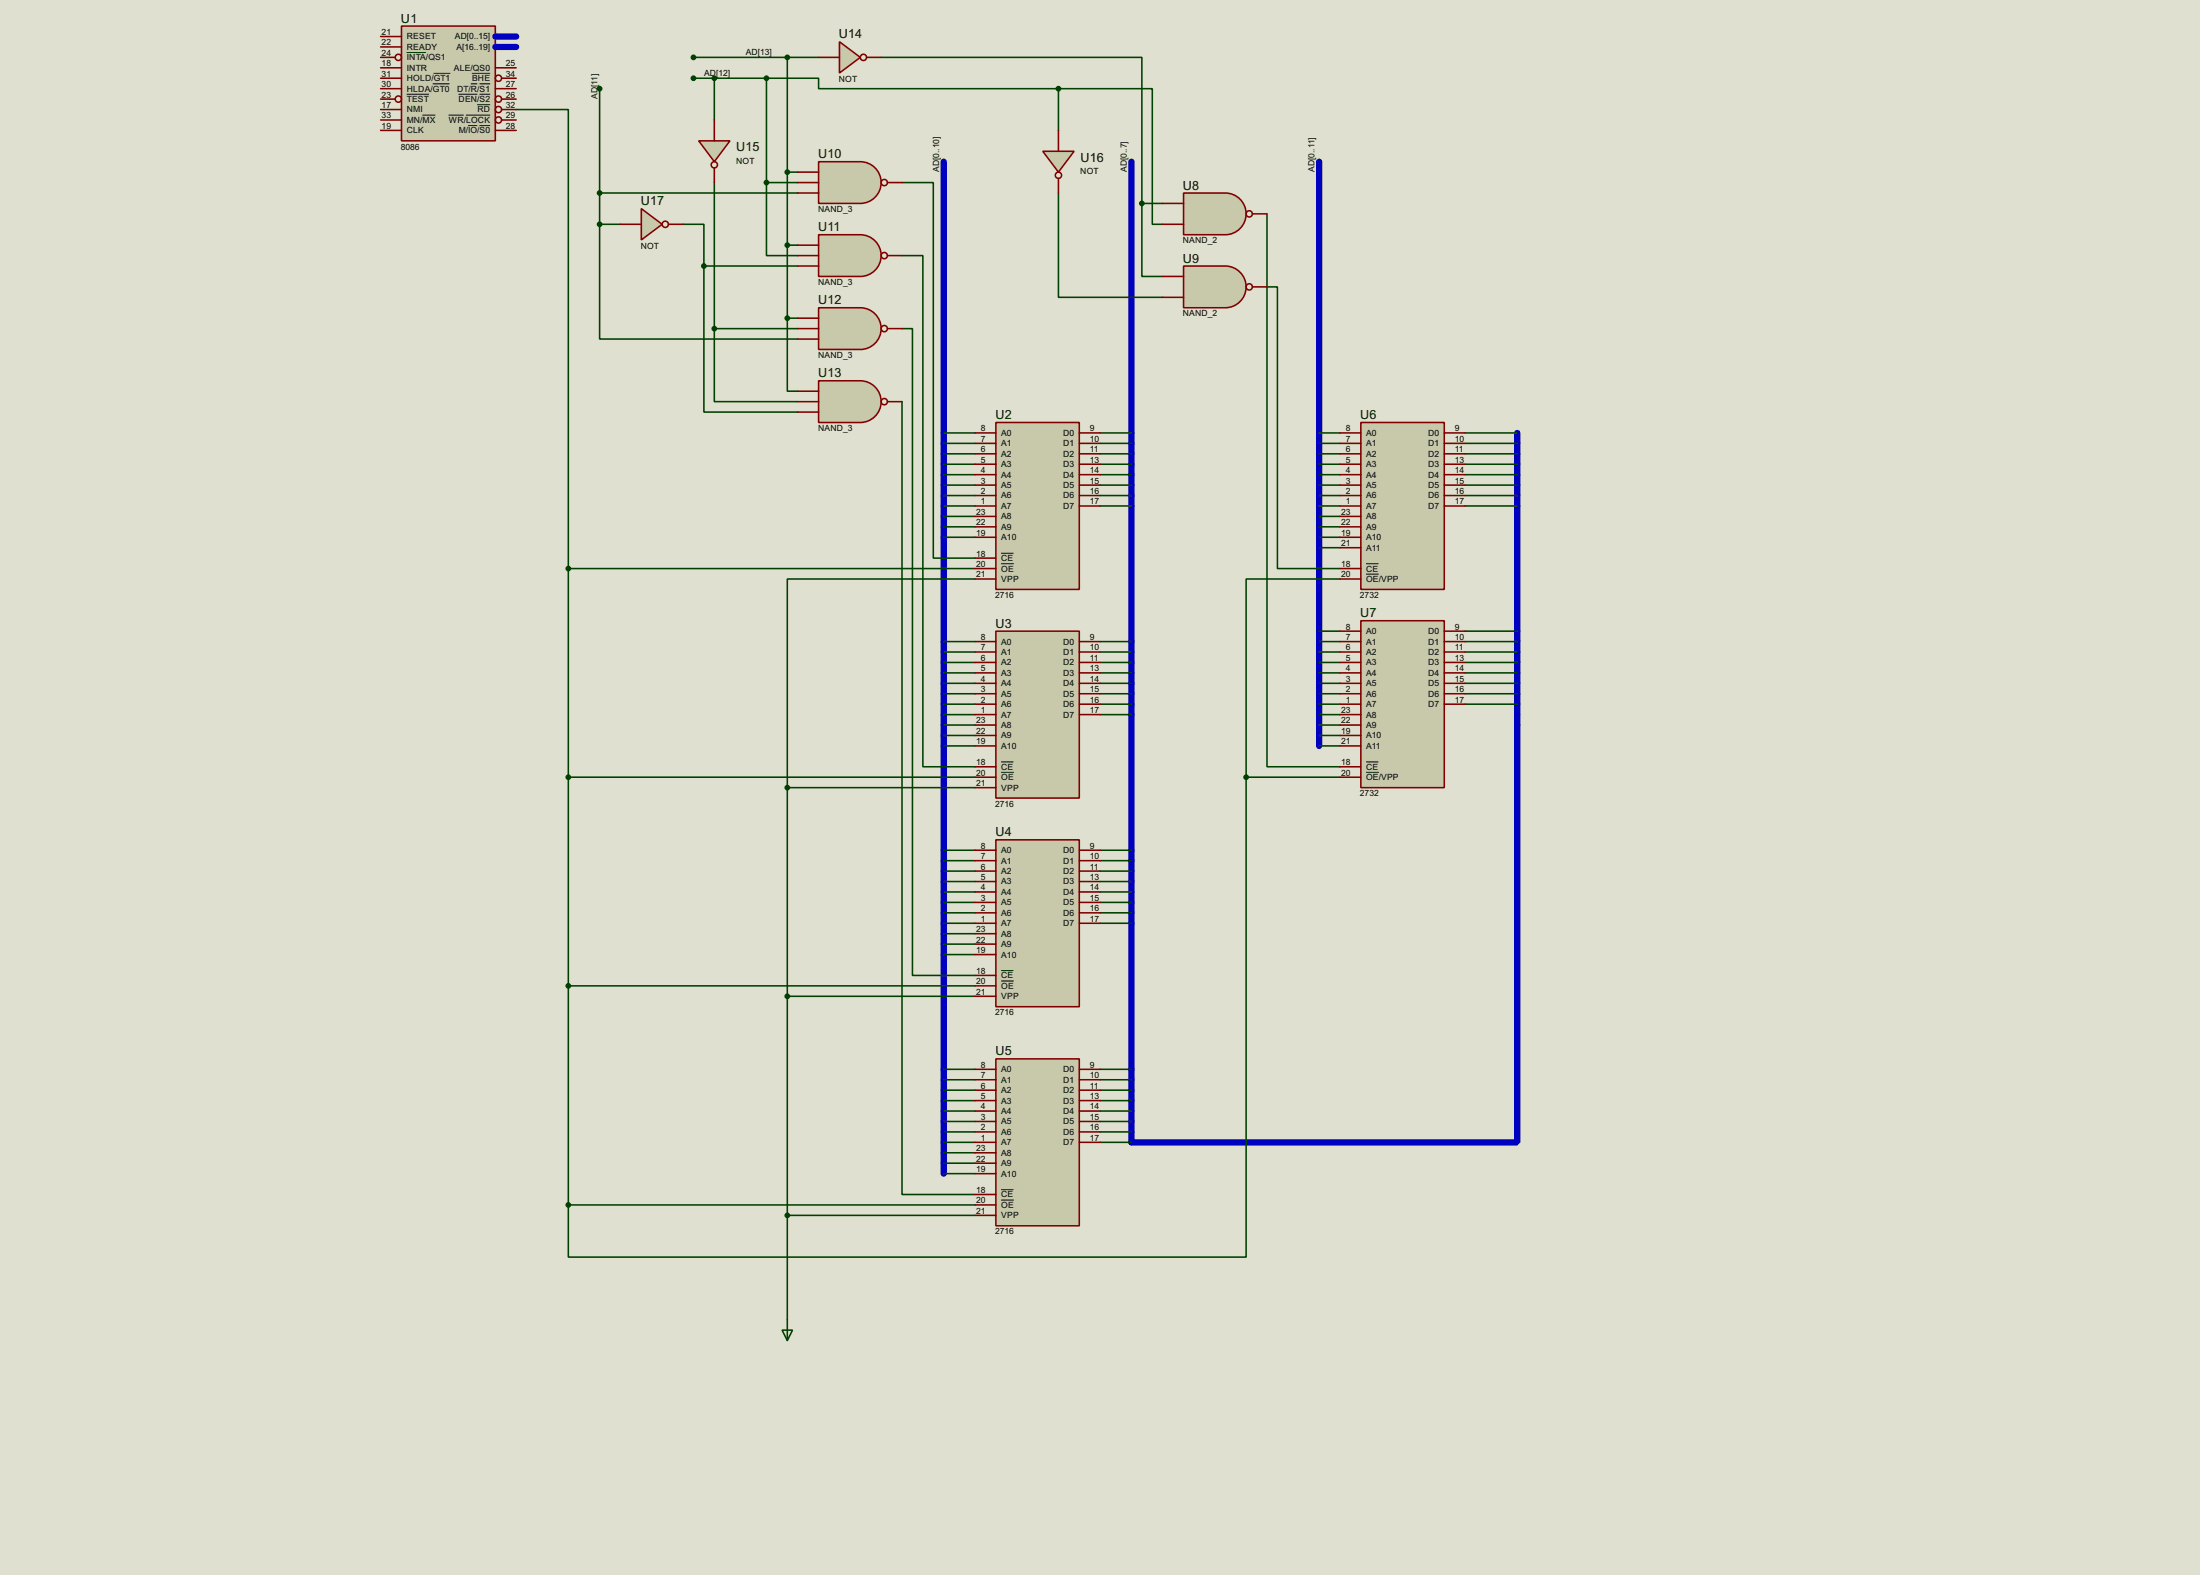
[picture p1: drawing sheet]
<svg xmlns="http://www.w3.org/2000/svg" width="536mm" height="383mm" viewBox="0 0 536 383" stroke-linecap="round" stroke-linejoin="round" font-family="sans-serif">
<path d="M0 0h535.9v383.5h-535.9z" fill="#e0e0d0"/>
<path d="M229.9 39.4v246.3M275.6 39.4v238.7h94v-172.7M321.3 39.4v142.2" fill="none" stroke="#0000c0" stroke-width="1.5"/>
<g fill="none" stroke="#004000" stroke-width=".38">
<path d="M168.9 14h30.5M168.9 19h17.8M174 19v10.2M186.7 19h12.7v2.6h58.4M186.7 19v25.4M191.8 14v63.5M214.6 14h63.5v35.5M125.7 26.7h12.7v111.7M146 21.6v33M257.8 21.6h22.9v33h2.5M257.8 21.6v10.1M146 54.6v27.9h48.3"/>
<path d="M146 47h48.3M146 54.6h5.1M166.4 54.6h5v10.2M174 44.4v35.6M186.7 44.4v17.8h7.6M186.7 44.4h7.6M191.8 41.9h2.5M191.8 59.7h2.5M219.7 44.4h7.6v91.5h10.2M257.8 47v25.4h25.4M278.1 49.5v17.8h5.1M278.1 49.5h5.1"/>
<path d="M308.6 52.1v134.6h17.8M171.4 64.8v35.5h22.9M171.4 64.8h22.9M191.8 77.5v17.7h2.5M191.8 77.5h2.5M219.7 62.2h5.1v124.5h12.7M308.6 69.8h2.5v68.6h15.3M174 80v17.8h20.3M174 80h20.3M219.7 80h2.5v157.5h15.3M219.7 97.8v193h17.8M229.9 118.1h7.6"/>
<path d="M229.9 115.6h7.6M229.9 113h7.6M229.9 110.5h7.6M229.9 107.9h7.6M229.9 105.4h7.6M268 118.1h7.6M268 115.6h7.6M268 113h7.6M268 110.5h7.6M268 107.9h7.6M268 105.4h7.6M321.3 118.1h5.1"/>
<path d="M321.3 115.6h5.1M321.3 113h5.1M321.3 110.5h5.1M321.3 107.9h5.1M321.3 105.4h5.1M356.9 118.1h12.7M356.9 115.6h12.7M356.9 113h12.7M356.9 110.5h12.7M356.9 107.9h12.7M356.9 105.4h12.7M138.4 138.4h99.1"/>
<path d="M138.4 138.4v155M229.9 123.2h7.6M229.9 120.6h7.6M229.9 125.7h7.6M229.9 128.3h7.6M229.9 130.8h7.6M268 123.2h7.6M268 120.6h7.6M321.3 123.2h5.1M321.3 120.6h5.1M321.3 125.7h5.1M321.3 128.3h5.1"/>
<path d="M321.3 130.8h5.1M321.3 133.3h5.1M356.9 123.2h12.7M356.9 120.6h12.7M229.9 158.7h7.6M229.9 156.2h7.6M237.5 141h-45.7v50.8M268 158.7h7.6M268 156.2h7.6M321.3 158.7h5.1M321.3 156.2h5.1M321.3 153.7h5.1"/>
<path d="M326.4 141h-22.9v48.2M356.9 158.7h12.7M356.9 156.2h12.7M356.9 153.7h12.7M229.9 174h7.6M229.9 171.4h7.6M229.9 168.9h7.6M229.9 166.4h7.6M229.9 163.8h7.6M229.9 161.3h7.6M229.9 179.1h7.6M229.9 176.5h7.6"/>
<path d="M268 174h7.6M268 171.4h7.6M268 168.9h7.6M268 166.4h7.6M268 163.8h7.6M268 161.3h7.6M321.3 174h5.1M321.3 171.4h5.1M321.3 168.9h5.1M321.3 166.4h5.1M321.3 163.8h5.1M321.3 161.3h5.1"/>
<path d="M321.3 179.1h5.1M321.3 176.5h5.1M356.9 171.4h12.7M356.9 168.9h12.7M356.9 166.4h12.7M356.9 163.8h12.7M356.9 161.3h12.7M138.4 189.2h99.1M191.8 191.8v129.5M191.8 191.8h45.7M229.9 181.6h7.6M303.5 189.2v116.9h-165.1v-12.7"/>
<path d="M303.5 189.2h22.9M321.3 181.6h5.1M229.9 207h7.6M229.9 209.5h7.6M229.9 212.1h7.6M229.9 214.6h7.6M229.9 217.2h7.6M229.9 219.7h7.6M268 207h7.6M268 209.5h7.6M268 212.1h7.6M268 214.6h7.6"/>
<path d="M268 217.2h7.6M268 219.7h7.6M229.9 222.2h7.6M229.9 224.8h7.6M229.9 227.3h7.6M229.9 229.9h7.6M229.9 232.4h7.6M268 222.2h7.6M268 224.8h7.6M138.4 240h99.1M191.8 242.6h45.7M229.9 260.3h7.6"/>
<path d="M229.9 262.9h7.6M229.9 265.4h7.6M229.9 268h7.6M229.9 270.5h7.6M229.9 273h7.6M229.9 275.6h7.6M229.9 278.1h7.6M268 260.3h7.6M268 262.9h7.6M268 265.4h7.6M268 268h7.6M268 270.5h7.6"/>
<path d="M268 273h7.6M268 275.6h7.6M268 278.1h7.6M138.4 293.4h99.1M191.8 295.9h45.7M229.9 285.7h7.6M229.9 280.7h7.6M229.9 283.2h7.6"/>
</g>
<path d="M97.8 6.3h22.8v28h-22.8z" fill="#c8c8aa" stroke="#800000" stroke-width=".38"/>
<path d="M120.6 8.9h5.1M120.6 11.4h5.1" fill="none" stroke="#0000c0" stroke-width="1.5"/>
<g fill="none" stroke="#800000" stroke-width=".38">
<path d="M92.7 11.4h5.1M92.7 16.5h5.1M92.7 8.9h5.1M92.7 19h5.1M92.7 14h3.6M120.6 16.5h5.1M122.2 19h3.5M92.7 26.7h5.1M92.7 31.7h5.1M92.7 29.2h5.1M92.7 21.6h5.1M92.7 24.1h3.6"/>
<path d="M120.6 31.7h5.1M120.6 21.6h5.1M122.2 26.7h3.5M122.2 29.2h3.5M122.2 24.1h3.5"/>
<circle cx="97" cy="14" r=".76"/>
<circle cx="121.4" cy="19.1" r=".76"/>
<circle cx="97" cy="24.1" r=".76"/>
<circle cx="121.4" cy="24.1" r=".76"/>
<circle cx="121.4" cy="26.7" r=".76"/>
<circle cx="121.4" cy="29.2" r=".76"/>
</g>
<g fill="none" stroke="#000" stroke-width=".24">
<path d="M99.1 12.8h4.7M105.6 17.9h4.1M114.9 17.9h4.5M99.1 22.9h5.4M102.9 28h3.1M105.4 20.4h4.1M109.3 28h3.6M111.7 22.9h4.5M113.5 28h5.9M114 30.6h2.2M114.7 20.4h1.5M116.2 25.5h3.2"/>
<path d="M116.8 20.4h2.6M116.8 30.6h2.6M116.8 22.9h2.6"/>
</g>
<path d="M242.6 102.9h20.3v40.6h-20.3z" fill="#c8c8aa" stroke="#800000" stroke-width=".38"/>
<g fill="none" stroke="#800000" stroke-width=".38">
<path d="M237.5 105.4h5.1M237.5 107.9h5.1M237.5 110.5h5.1M237.5 113h5.1M237.5 115.6h5.1M237.5 118.1h5.1M262.9 105.4h5.1M262.9 107.9h5.1M262.9 110.5h5.1M262.9 113h5.1M262.9 115.6h5.1M262.9 118.1h5.1"/>
<path d="M237.5 120.6h5.1M237.5 123.2h5.1M237.5 125.7h5.1M237.5 128.3h5.1M237.5 130.8h5.1M237.5 135.9h5.1M237.5 138.4h5.1M262.9 120.6h5.1M262.9 123.2h5.1M237.5 141h5.1"/>
</g>
<path d="M243.8 134.7h3M243.8 137.2h3.1" fill="none" stroke="#000" stroke-width=".24"/>
<path d="M242.6 153.7h20.3v40.6h-20.3z" fill="#c8c8aa" stroke="#800000" stroke-width=".38"/>
<g fill="none" stroke="#800000" stroke-width=".38">
<path d="M237.5 156.2h5.1M237.5 158.7h5.1M262.9 156.2h5.1M262.9 158.7h5.1M237.5 161.3h5.1M237.5 163.8h5.1M237.5 166.4h5.1M237.5 168.9h5.1M237.5 171.4h5.1M237.5 174h5.1M237.5 176.5h5.1M237.5 179.1h5.1"/>
<path d="M262.9 161.3h5.1M262.9 163.8h5.1M262.9 166.4h5.1M262.9 168.9h5.1M262.9 171.4h5.1M262.9 174h5.1M237.5 181.6h5.1M237.5 186.7h5.1M237.5 189.2h5.1M237.5 191.8h5.1"/>
</g>
<path d="M243.8 185.5h3M243.8 188h3.1" fill="none" stroke="#000" stroke-width=".24"/>
<path d="M242.6 204.5h20.3v40.6h-20.3z" fill="#c8c8aa" stroke="#800000" stroke-width=".38"/>
<g fill="none" stroke="#800000" stroke-width=".38">
<path d="M237.5 207h5.1M237.5 209.5h5.1M237.5 212.1h5.1M237.5 214.6h5.1M237.5 217.2h5.1M237.5 219.7h5.1M262.9 207h5.1M262.9 209.5h5.1M262.9 212.1h5.1M262.9 214.6h5.1M262.9 217.2h5.1M262.9 219.7h5.1"/>
<path d="M237.5 222.2h5.1M237.5 224.8h5.1M237.5 227.3h5.1M237.5 229.9h5.1M237.5 232.4h5.1M237.5 237.5h5.1M262.9 222.2h5.1M262.9 224.8h5.1M237.5 240h5.1M237.5 242.6h5.1"/>
</g>
<path d="M243.8 236.3h3M243.8 238.8h3.1" fill="none" stroke="#000" stroke-width=".24"/>
<path d="M242.6 257.8h20.3v40.6h-20.3z" fill="#c8c8aa" stroke="#800000" stroke-width=".38"/>
<g fill="none" stroke="#800000" stroke-width=".38">
<path d="M237.5 260.3h5.1M237.5 262.9h5.1M237.5 265.4h5.1M237.5 268h5.1M237.5 270.5h5.1M237.5 273h5.1M237.5 275.6h5.1M237.5 278.1h5.1M262.9 260.3h5.1M262.9 262.9h5.1M262.9 265.4h5.1M262.9 268h5.1"/>
<path d="M262.9 270.5h5.1M262.9 273h5.1M262.9 275.6h5.1M262.9 278.1h5.1M237.5 280.7h5.1M237.5 283.2h5.1M237.5 285.7h5.1M237.5 290.8h5.1M237.5 293.4h5.1M237.5 295.9h5.1"/>
</g>
<path d="M243.8 289.6h3M243.8 292.2h3.1" fill="none" stroke="#000" stroke-width=".24"/>
<path d="M331.5 102.9h20.3v40.6h-20.3z" fill="#c8c8aa" stroke="#800000" stroke-width=".38"/>
<g fill="none" stroke="#800000" stroke-width=".38">
<path d="M326.4 105.4h5.1M326.4 107.9h5.1M326.4 110.5h5.1M326.4 113h5.1M326.4 115.6h5.1M326.4 118.1h5.1M351.8 105.4h5.1M351.8 107.9h5.1M351.8 110.5h5.1M351.8 113h5.1M351.8 115.6h5.1M351.8 118.1h5.1"/>
<path d="M326.4 120.6h5.1M326.4 123.2h5.1M326.4 125.7h5.1M326.4 128.3h5.1M326.4 130.8h5.1M326.4 133.3h5.1M326.4 138.4h5.1M351.8 120.6h5.1M351.8 123.2h5.1M326.4 141h5.1"/>
</g>
<path d="M332.7 137.2h3M332.7 139.8h3.1" fill="none" stroke="#000" stroke-width=".24"/>
<path d="M331.5 151.1h20.3v40.7h-20.3z" fill="#c8c8aa" stroke="#800000" stroke-width=".38"/>
<g fill="none" stroke="#800000" stroke-width=".38">
<path d="M326.4 153.7h5.1M326.4 156.2h5.1M326.4 158.7h5.1M351.8 153.7h5.1M351.8 156.2h5.1M351.8 158.7h5.1M326.4 161.3h5.1M326.4 163.8h5.1M326.4 166.4h5.1M326.4 168.9h5.1M326.4 171.4h5.1M326.4 174h5.1"/>
<path d="M326.4 176.5h5.1M326.4 179.1h5.1M351.8 161.3h5.1M351.8 163.8h5.1M351.8 166.4h5.1M351.8 168.9h5.1M351.8 171.4h5.1M326.4 181.6h5.1M326.4 186.7h5.1M326.4 189.2h5.1"/>
</g>
<path d="M332.7 185.5h3M332.7 188h3.1" fill="none" stroke="#000" stroke-width=".24"/>
<path d="M288.3 47h10.1a5.1 5.1 0 0 1 5.1 5.1 5.1 5.1 0 0 1-5.1 5h-10.1z" fill-rule="evenodd" fill="#c8c8aa" stroke="#800000" stroke-width=".38"/>
<g fill="none" stroke="#800000" stroke-width=".38">
<path d="M283.2 49.5h5.1M283.2 54.6h5.1M305.1 52.1h3.5"/>
<circle cx="304.3" cy="52.1" r=".76"/>
</g>
<path d="M288.3 64.8h10.1a5.1 5.1 0 0 1 5.1 5 5.1 5.1 0 0 1-5.1 5.1h-10.1z" fill-rule="evenodd" fill="#c8c8aa" stroke="#800000" stroke-width=".38"/>
<g fill="none" stroke="#800000" stroke-width=".38">
<path d="M283.2 67.3h5.1M283.2 72.4h5.1M305.1 69.8h3.5"/>
<circle cx="304.3" cy="69.9" r=".76"/>
</g>
<path d="M199.4 39.4h10.1a5.1 5.1 0 0 1 5.1 5 5.1 5.1 0 0 1-5.1 5.1h-10.1z" fill-rule="evenodd" fill="#c8c8aa" stroke="#800000" stroke-width=".38"/>
<g fill="none" stroke="#800000" stroke-width=".38">
<path d="M194.3 41.9h5.1M194.3 44.4h5.1M194.3 47h5.1M216.2 44.4h3.5"/>
<circle cx="215.4" cy="44.5" r=".76"/>
</g>
<path d="M199.4 57.1h10.1a5.1 5.1 0 0 1 5.1 5.1 5.1 5.1 0 0 1-5.1 5.1h-10.1z" fill-rule="evenodd" fill="#c8c8aa" stroke="#800000" stroke-width=".38"/>
<g fill="none" stroke="#800000" stroke-width=".38">
<path d="M194.3 59.7h5.1M194.3 62.2h5.1M194.3 64.8h5.1M216.2 62.2h3.5"/>
<circle cx="215.4" cy="62.2" r=".76"/>
</g>
<path d="M199.4 74.9h10.1a5.1 5.1 0 0 1 5.1 5.1 5.1 5.1 0 0 1-5.1 5.1h-10.1z" fill-rule="evenodd" fill="#c8c8aa" stroke="#800000" stroke-width=".38"/>
<g fill="none" stroke="#800000" stroke-width=".38">
<path d="M194.3 77.5h5.1M194.3 80h5.1M194.3 82.5h5.1M216.2 80h3.5"/>
<circle cx="215.4" cy="80" r=".76"/>
</g>
<path d="M199.4 92.7h10.1a5.1 5.1 0 0 1 5.1 5.1 5.1 5.1 0 0 1-5.1 5.1h-10.1z" fill-rule="evenodd" fill="#c8c8aa" stroke="#800000" stroke-width=".38"/>
<g fill="none" stroke="#800000" stroke-width=".38">
<path d="M194.3 95.2h5.1M194.3 97.8h5.1M216.2 97.8h3.5M194.3 100.3h5.1"/>
<circle cx="215.4" cy="97.8" r=".76"/>
</g>
<g fill="#004000" stroke="#004000" stroke-width=".38">
<circle cx="191.8" cy="41.9" r=".51"/>
<circle cx="191.8" cy="59.7" r=".51"/>
<circle cx="191.8" cy="77.5" r=".51"/>
</g>
<path d="M204.5 10.2l5 3.8-5 3.8z" fill="#c8c8aa" stroke="#800000" stroke-width=".38"/>
<g fill="none" stroke="#800000" stroke-width=".38">
<path d="M199.4 14h5.1M211.1 14h3.5"/>
<circle cx="210.3" cy="14" r=".76"/>
</g>
<g fill="#004000" stroke="#004000" stroke-width=".38">
<circle cx="278.1" cy="49.5" r=".51"/>
<circle cx="191.8" cy="14" r=".51"/>
<circle cx="186.7" cy="44.4" r=".51"/>
</g>
<path d="M170.2 34.3h7.6l-3.8 5.1z" fill="#c8c8aa" stroke="#800000" stroke-width=".38"/>
<g fill="none" stroke="#800000" stroke-width=".38">
<path d="M174 29.2v5.1M174 40.9v3.5"/>
<circle cx="174" cy="40.1" r=".76"/>
</g>
<g fill="#004000" stroke="#004000" stroke-width=".38">
<circle cx="174" cy="19" r=".51"/>
<circle cx="168.9" cy="19" r=".51"/>
<circle cx="168.9" cy="14" r=".51"/>
<circle cx="186.7" cy="19" r=".51"/>
</g>
<path d="M254 36.8h7.6l-3.8 5.1z" fill="#c8c8aa" stroke="#800000" stroke-width=".38"/>
<g fill="none" stroke="#800000" stroke-width=".38">
<path d="M257.8 31.7v5.1M257.8 43.4v3.6"/>
<circle cx="257.8" cy="42.7" r=".76"/>
</g>
<g fill="#004000" stroke="#004000" stroke-width=".38">
<circle cx="257.8" cy="21.6" r=".51"/>
<circle cx="174" cy="80" r=".51"/>
</g>
<path d="M156.2 50.8l5.1 3.8-5.1 3.8z" fill="#c8c8aa" stroke="#800000" stroke-width=".38"/>
<g fill="none" stroke="#800000" stroke-width=".38">
<path d="M151.1 54.6h5.1M162.8 54.6h3.6"/>
<circle cx="162.1" cy="54.6" r=".76"/>
</g>
<g fill="#004000" stroke="#004000" stroke-width=".38">
<circle cx="171.4" cy="64.8" r=".51"/>
<circle cx="146" cy="21.6" r=".51"/>
<circle cx="146" cy="47" r=".51"/>
<circle cx="146" cy="54.6" r=".51"/>
<circle cx="138.4" cy="138.4" r=".51"/>
<circle cx="138.4" cy="189.2" r=".51"/>
<circle cx="138.4" cy="240" r=".51"/>
<circle cx="138.4" cy="293.4" r=".51"/>
<circle cx="303.5" cy="189.2" r=".51"/>
<circle cx="191.8" cy="295.9" r=".51"/>
<circle cx="191.8" cy="242.6" r=".51"/>
<circle cx="191.8" cy="191.8" r=".51"/>
</g>
<path d="M190.5 323.8h2.5l-1.2 2.6zM191.8 321.3v5.1" fill="none" stroke="#004000" stroke-width=".38"/>
<g font-size="3.4">
<text x="97.7" y="5.5">U1</text>
<text x="204.4" y="9.4">U14</text>
<text x="179.3" y="36.9">U15</text>
<text x="199.3" y="38.6">U10</text>
<text x="263.2" y="39.4">U16</text>
<text x="288.1" y="46.2">U8</text>
<text x="156.1" y="50">U17</text>
<text x="199.3" y="56.3">U11</text>
<text x="288.1" y="64">U9</text>
<text x="199.3" y="74.1">U12</text>
<text x="199.3" y="91.9">U13</text>
<text x="242.5" y="102.1">U2</text>
<text x="331.3" y="102.1">U6</text>
<text x="242.5" y="152.9">U3</text>
<text x="331.3" y="150.3">U7</text>
<text x="242.5" y="203.6">U4</text>
<text x="242.5" y="257">U5</text>
</g>
<g font-size="2.3">
<text x="93" y="11">22</text>
<text x="93" y="8.5">21</text>
<text x="99.1" y="9.6">RESET</text>
<text x="110.8" y="9.6">AD[0..15]</text>
<text x="93" y="16.1">18</text>
<text x="93" y="13.6">24</text>
<text x="99.1" y="12.1">READY</text>
<text x="99.1" y="17.2">INTR</text>
<text x="99.1" y="14.7">INTA/QS1</text>
<text x="110.5" y="17.2">ALE/QS0</text>
<text x="111.2" y="12.1">A[16..19]</text>
<text x="123.2" y="16.1">25</text>
<text x="181.6" y="13.4">AD[13]</text>
<text x="93" y="18.7">31</text>
<text x="93" y="21.2">30</text>
<text x="93" y="23.7">23</text>
<text x="99.1" y="19.8">HOLD/GT1</text>
<text x="99.1" y="22.3">HLDA/GT0</text>
<text x="111.3" y="22.3">DT/R/S1</text>
<text x="115" y="19.8">BHE</text>
<text x="123.2" y="21.2">27</text>
<text x="123.2" y="18.7">34</text>
<text x="123.2" y="23.7">26</text>
<text x="171.5" y="18.5">AD[12]</text>
<text x="204.3" y="19.9">NOT</text>
<text x="93" y="26.3">17</text>
<text x="93" y="28.8">33</text>
<text x="99.1" y="27.4">NMI</text>
<text x="99.1" y="29.9">MN/MX</text>
<text x="99.1" y="24.8">TEST</text>
<text x="109.3" y="29.9">WR/LOCK</text>
<text x="111.7" y="24.8">DEN/S2</text>
<text x="116.3" y="27.4">RD</text>
<text x="123.2" y="26.3">32</text>
<text x="123.2" y="28.8">29</text>
<text x="145.5" y="24.1" transform="rotate(-90 145.5 24.1)">AD[11]</text>
<text x="93" y="31.4">19</text>
<text x="99.1" y="32.5">CLK</text>
<text x="111.8" y="32.5">M/IO/S0</text>
<text x="123.2" y="31.4">28</text>
<text x="97.6" y="36.4">8086</text>
<text x="179.3" y="39.8">NOT</text>
<text x="228.7" y="41.9" transform="rotate(-90 228.7 41.9)">AD[0..10]</text>
<text x="274.4" y="41.9" transform="rotate(-90 274.4 41.9)">AD[0..7]</text>
<text x="320.2" y="41.9" transform="rotate(-90 320.2 41.9)">AD[0..11]</text>
<text x="263.1" y="42.4">NOT</text>
<text x="199.3" y="51.6">NAND_3</text>
<text x="288.1" y="59.3">NAND_2</text>
<text x="156.1" y="60.5">NOT</text>
<text x="199.3" y="69.4">NAND_3</text>
<text x="288.1" y="77">NAND_2</text>
<text x="199.3" y="87.2">NAND_3</text>
<text x="199.3" y="105">NAND_3</text>
<text x="238.9" y="105">8</text>
<text x="238.9" y="107.6">7</text>
<text x="243.9" y="106.1">A0</text>
<text x="258.9" y="106.1">D0</text>
<text x="265.4" y="105">9</text>
<text x="265.4" y="107.6">10</text>
<text x="327.8" y="105">8</text>
<text x="327.8" y="107.6">7</text>
<text x="332.8" y="106.1">A0</text>
<text x="347.8" y="106.1">D0</text>
<text x="354.3" y="105">9</text>
<text x="354.3" y="107.6">10</text>
<text x="238.9" y="110.1">6</text>
<text x="238.9" y="112.6">5</text>
<text x="243.9" y="108.7">A1</text>
<text x="243.9" y="111.2">A2</text>
<text x="243.9" y="113.7">A3</text>
<text x="258.9" y="108.7">D1</text>
<text x="258.9" y="111.2">D2</text>
<text x="258.9" y="113.7">D3</text>
<text x="265.4" y="110.1">11</text>
<text x="265.4" y="112.6">13</text>
<text x="327.8" y="110.1">6</text>
<text x="327.8" y="112.6">5</text>
<text x="332.8" y="108.7">A1</text>
<text x="332.8" y="111.2">A2</text>
<text x="332.8" y="113.7">A3</text>
<text x="347.8" y="108.7">D1</text>
<text x="347.8" y="111.2">D2</text>
<text x="347.8" y="113.7">D3</text>
<text x="354.3" y="110.1">11</text>
<text x="354.3" y="112.6">13</text>
<text x="238.9" y="115.2">4</text>
<text x="238.9" y="117.7">3</text>
<text x="243.9" y="116.3">A4</text>
<text x="243.9" y="118.8">A5</text>
<text x="258.9" y="116.3">D4</text>
<text x="258.9" y="118.8">D5</text>
<text x="265.4" y="115.2">14</text>
<text x="265.4" y="117.7">15</text>
<text x="327.8" y="115.2">4</text>
<text x="327.8" y="117.7">3</text>
<text x="332.8" y="116.3">A4</text>
<text x="332.8" y="118.8">A5</text>
<text x="347.8" y="116.3">D4</text>
<text x="347.8" y="118.8">D5</text>
<text x="354.3" y="115.2">14</text>
<text x="354.3" y="117.7">15</text>
<text x="237.7" y="125.3">23</text>
<text x="238.9" y="120.3">2</text>
<text x="238.9" y="122.8">1</text>
<text x="243.9" y="121.4">A6</text>
<text x="243.9" y="123.9">A7</text>
<text x="258.9" y="121.4">D6</text>
<text x="258.9" y="123.9">D7</text>
<text x="265.4" y="120.3">16</text>
<text x="265.4" y="122.8">17</text>
<text x="326.6" y="125.3">23</text>
<text x="327.8" y="120.3">2</text>
<text x="327.8" y="122.8">1</text>
<text x="332.8" y="121.4">A6</text>
<text x="332.8" y="123.9">A7</text>
<text x="347.8" y="121.4">D6</text>
<text x="347.8" y="123.9">D7</text>
<text x="354.3" y="120.3">16</text>
<text x="354.3" y="122.8">17</text>
<text x="237.7" y="127.9">22</text>
<text x="237.7" y="130.4">19</text>
<text x="243.9" y="126.4">A8</text>
<text x="243.9" y="129">A9</text>
<text x="243.9" y="131.5">A10</text>
<text x="326.6" y="127.9">22</text>
<text x="326.6" y="130.4">19</text>
<text x="332.8" y="126.4">A8</text>
<text x="332.8" y="129">A9</text>
<text x="332.8" y="131.5">A10</text>
<text x="237.7" y="135.5">18</text>
<text x="243.9" y="136.6">CE</text>
<text x="326.6" y="133">21</text>
<text x="332.8" y="134.1">A11</text>
<text x="237.7" y="138">20</text>
<text x="237.7" y="140.6">21</text>
<text x="243.9" y="139.1">OE</text>
<text x="243.9" y="141.7">VPP</text>
<text x="326.6" y="138">18</text>
<text x="326.6" y="140.6">20</text>
<text x="332.8" y="139.1">CE</text>
<text x="332.8" y="141.7">OE/VPP</text>
<text x="242.4" y="145.6">2716</text>
<text x="331.3" y="145.6">2732</text>
<text x="238.9" y="155.8">8</text>
<text x="265.4" y="155.8">9</text>
<text x="327.8" y="153.3">8</text>
<text x="327.8" y="155.8">7</text>
<text x="332.8" y="154.4">A0</text>
<text x="347.8" y="154.4">D0</text>
<text x="354.3" y="153.3">9</text>
<text x="354.3" y="155.8">10</text>
<text x="238.9" y="158.4">7</text>
<text x="238.9" y="160.9">6</text>
<text x="243.9" y="156.9">A0</text>
<text x="243.9" y="159.5">A1</text>
<text x="258.9" y="156.9">D0</text>
<text x="258.9" y="159.5">D1</text>
<text x="265.4" y="158.4">10</text>
<text x="265.4" y="160.9">11</text>
<text x="327.8" y="158.4">6</text>
<text x="327.8" y="160.9">5</text>
<text x="332.8" y="156.9">A1</text>
<text x="332.8" y="159.5">A2</text>
<text x="347.8" y="156.9">D1</text>
<text x="347.8" y="159.5">D2</text>
<text x="354.3" y="158.4">11</text>
<text x="354.3" y="160.9">13</text>
<text x="238.9" y="163.4">5</text>
<text x="238.9" y="166">4</text>
<text x="243.9" y="162">A2</text>
<text x="243.9" y="164.5">A3</text>
<text x="243.9" y="167.1">A4</text>
<text x="258.9" y="162">D2</text>
<text x="258.9" y="164.5">D3</text>
<text x="258.9" y="167.1">D4</text>
<text x="265.4" y="163.4">13</text>
<text x="265.4" y="166">14</text>
<text x="327.8" y="163.4">4</text>
<text x="327.8" y="166">3</text>
<text x="332.8" y="162">A3</text>
<text x="332.8" y="164.5">A4</text>
<text x="332.8" y="167.1">A5</text>
<text x="347.8" y="162">D3</text>
<text x="347.8" y="164.5">D4</text>
<text x="347.8" y="167.1">D5</text>
<text x="354.3" y="163.4">14</text>
<text x="354.3" y="166">15</text>
<text x="238.9" y="168.5">3</text>
<text x="238.9" y="171.1">2</text>
<text x="238.9" y="173.6">1</text>
<text x="243.9" y="169.6">A5</text>
<text x="243.9" y="172.2">A6</text>
<text x="258.9" y="169.6">D5</text>
<text x="258.9" y="172.2">D6</text>
<text x="265.4" y="168.5">15</text>
<text x="265.4" y="171.1">16</text>
<text x="265.4" y="173.6">17</text>
<text x="326.6" y="173.6">23</text>
<text x="327.8" y="168.5">2</text>
<text x="327.8" y="171.1">1</text>
<text x="332.8" y="169.6">A6</text>
<text x="332.8" y="172.2">A7</text>
<text x="347.8" y="169.6">D6</text>
<text x="347.8" y="172.2">D7</text>
<text x="354.3" y="168.5">16</text>
<text x="354.3" y="171.1">17</text>
<text x="237.7" y="176.1">23</text>
<text x="237.7" y="178.7">22</text>
<text x="243.9" y="174.7">A7</text>
<text x="243.9" y="177.2">A8</text>
<text x="243.9" y="179.8">A9</text>
<text x="258.9" y="174.7">D7</text>
<text x="326.6" y="176.1">22</text>
<text x="326.6" y="178.7">19</text>
<text x="332.8" y="174.7">A8</text>
<text x="332.8" y="177.2">A9</text>
<text x="332.8" y="179.8">A10</text>
<text x="237.7" y="181.2">19</text>
<text x="243.9" y="182.3">A10</text>
<text x="326.6" y="181.2">21</text>
<text x="332.8" y="182.3">A11</text>
<text x="237.7" y="186.3">18</text>
<text x="237.7" y="188.8">20</text>
<text x="237.7" y="191.4">21</text>
<text x="243.9" y="187.4">CE</text>
<text x="243.9" y="189.9">OE</text>
<text x="326.6" y="186.3">18</text>
<text x="326.6" y="188.8">20</text>
<text x="332.8" y="187.4">CE</text>
<text x="332.8" y="189.9">OE/VPP</text>
<text x="242.4" y="196.4">2716</text>
<text x="243.9" y="192.5">VPP</text>
<text x="331.3" y="193.8">2732</text>
<text x="238.9" y="206.6">8</text>
<text x="238.9" y="209.2">7</text>
<text x="243.9" y="207.7">A0</text>
<text x="258.9" y="207.7">D0</text>
<text x="265.4" y="206.6">9</text>
<text x="265.4" y="209.2">10</text>
<text x="238.9" y="211.7">6</text>
<text x="238.9" y="214.2">5</text>
<text x="243.9" y="210.3">A1</text>
<text x="243.9" y="212.8">A2</text>
<text x="243.9" y="215.3">A3</text>
<text x="258.9" y="210.3">D1</text>
<text x="258.9" y="212.8">D2</text>
<text x="258.9" y="215.3">D3</text>
<text x="265.4" y="211.7">11</text>
<text x="265.4" y="214.2">13</text>
<text x="238.9" y="216.8">4</text>
<text x="238.9" y="219.3">3</text>
<text x="238.9" y="221.9">2</text>
<text x="243.9" y="217.9">A4</text>
<text x="243.9" y="220.4">A5</text>
<text x="258.9" y="217.9">D4</text>
<text x="258.9" y="220.4">D5</text>
<text x="265.4" y="216.8">14</text>
<text x="265.4" y="219.3">15</text>
<text x="265.4" y="221.9">16</text>
<text x="237.7" y="226.9">23</text>
<text x="238.9" y="224.4">1</text>
<text x="243.9" y="223">A6</text>
<text x="243.9" y="225.5">A7</text>
<text x="258.9" y="223">D6</text>
<text x="258.9" y="225.5">D7</text>
<text x="265.4" y="224.4">17</text>
<text x="237.7" y="229.5">22</text>
<text x="237.7" y="232">19</text>
<text x="243.9" y="228">A8</text>
<text x="243.9" y="230.6">A9</text>
<text x="243.9" y="233.1">A10</text>
<text x="237.7" y="237.1">18</text>
<text x="237.7" y="239.6">20</text>
<text x="243.9" y="238.2">CE</text>
<text x="237.7" y="242.2">21</text>
<text x="243.9" y="240.7">OE</text>
<text x="243.9" y="243.3">VPP</text>
<text x="242.4" y="247.2">2716</text>
<text x="238.9" y="260">8</text>
<text x="238.9" y="262.5">7</text>
<text x="243.9" y="261.1">A0</text>
<text x="243.9" y="263.6">A1</text>
<text x="258.9" y="261.1">D0</text>
<text x="258.9" y="263.6">D1</text>
<text x="265.4" y="260">9</text>
<text x="265.4" y="262.5">10</text>
<text x="238.9" y="265">6</text>
<text x="238.9" y="267.6">5</text>
<text x="243.9" y="266.1">A2</text>
<text x="243.9" y="268.7">A3</text>
<text x="258.9" y="266.1">D2</text>
<text x="258.9" y="268.7">D3</text>
<text x="265.4" y="265">11</text>
<text x="265.4" y="267.6">13</text>
<text x="238.9" y="270.1">4</text>
<text x="238.9" y="272.7">3</text>
<text x="238.9" y="275.2">2</text>
<text x="243.9" y="271.2">A4</text>
<text x="243.9" y="273.8">A5</text>
<text x="258.9" y="271.2">D4</text>
<text x="258.9" y="273.8">D5</text>
<text x="265.4" y="270.1">14</text>
<text x="265.4" y="272.7">15</text>
<text x="265.4" y="275.2">16</text>
<text x="237.7" y="280.3">23</text>
<text x="238.9" y="277.7">1</text>
<text x="243.9" y="276.3">A6</text>
<text x="243.9" y="278.8">A7</text>
<text x="243.9" y="281.4">A8</text>
<text x="258.9" y="276.3">D6</text>
<text x="258.9" y="278.8">D7</text>
<text x="265.4" y="277.7">17</text>
<text x="237.7" y="282.8">22</text>
<text x="237.7" y="285.4">19</text>
<text x="243.9" y="283.9">A9</text>
<text x="243.9" y="286.5">A10</text>
<text x="237.7" y="290.4">18</text>
<text x="237.7" y="293">20</text>
<text x="243.9" y="291.5">CE</text>
<text x="237.7" y="295.5">21</text>
<text x="243.9" y="294.1">OE</text>
<text x="243.9" y="296.6">VPP</text>
<text x="242.4" y="300.5">2716</text>
</g>
</svg>
